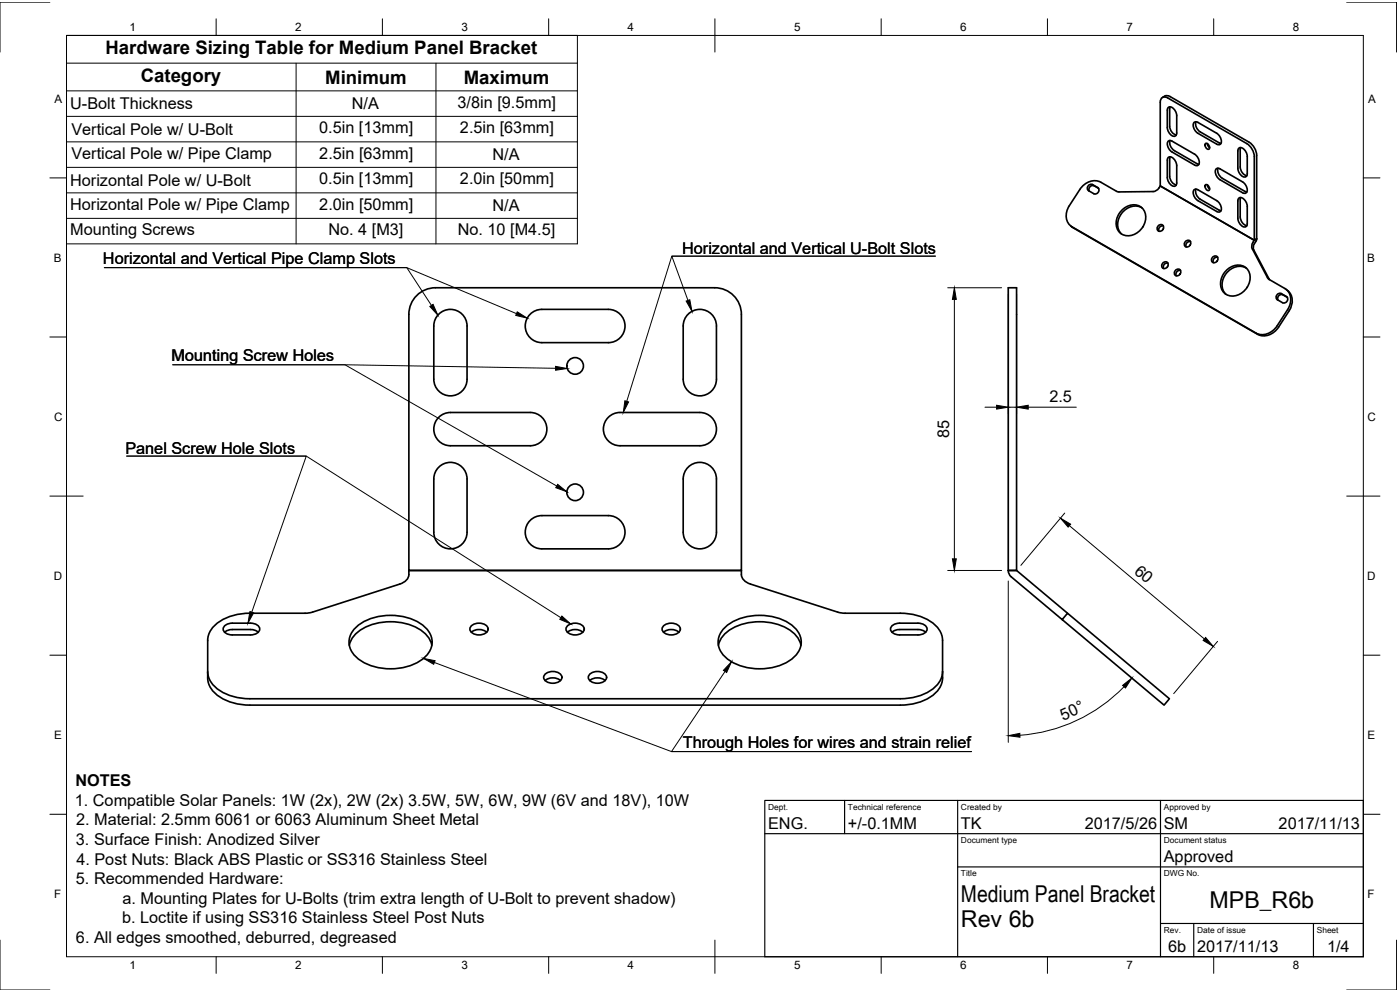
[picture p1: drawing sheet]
<svg xmlns="http://www.w3.org/2000/svg" width="420mm" height="297mm" viewBox="0 0 420 297" stroke-linecap="round" stroke-linejoin="round" font-family="sans-serif">
<!-- layer: Visible -->
<g fill="none" stroke="#000" stroke-width=".5">
<path d="M348.7 29.4l-.5 1.3v25.1l28.2 16.3-.6 1-.1 1.2 4.7 9 .5 .6 4.7 2.7a4.3 4.3 0 0 1 .8 6.3l-3.1 4.9a5 5 0 0 1-6.3 2.1l-55.3-31.8a4.3 4.3 0 0 1-.8-6.4l3.2-4.8a5 5 0 0 1 6.3-2.2l4.7 2.7 .7 .2 10.6-.2 1.1-.6 .7-1 28.2 16.3 .7-.4-.7 .4v-25.1l-.2-1.3-.6-1.2-1.4-1.4-23.7-13.7a1.48 1.48 0 0 0-1.8 0zM348.9 29.2a1.81 1.81 0 0 1 2.3-.2l23.7 13.7 1.4 1.4 .6 1.2 .2 1.3v25.1M350.6 32.3a1.78 1.78 0 0 1 2.4 1.5l.1 .9v5.2a.95 .95 0 0 1-.6 1 .95 .95 0 0 1-1.1-.5l-.9-1.2-.2-.9v-5.2zM351.2 32.1l-.2 5.8a2.86 2.86 0 0 0 2 2.6M358.4 36.7l.7-.2 .4 .2 5.6 3.3a2.6 2.6 0 0 1 1.2 3.2l-.7 .2-.5-.2-5.6-3.2a2.6 2.6 0 0 1-1.1-3.3zM358.9 36.5a2.8 2.8 0 0 0 1.3 3.1l6.2 3.4M326.8 55.5l.7-.2 1.9 1a1.12 1.12 0 0 1 .2 1.4 1.12 1.12 0 0 1-1.3 .4l-1.6-.9a1.02 1.02 0 0 1 .1-1.7zM329.7 56.5l-1.4-.8a1.16 1.16 0 0 0-1.2 .4 1.16 1.16 0 0 0-.2 1.2M350.6 47.2a1.78 1.78 0 0 1 2.4 1.5l.1 1v5.2a.95 .95 0 0 1-.6 1 .95 .95 0 0 1-1.1-.5l-.9-1.2-.2-.9v-5.2zM350.6 42.4l.7-.2 .4 .1 6.8 4a2.6 2.6 0 0 1 1.2 3.2l-.7 .2-.5-.2-6.8-3.9a2.6 2.6 0 0 1-1.1-3.2zM351.2 47l-.2 5.9a2.86 2.86 0 0 0 2 2.6M351.2 42.2a2.8 2.8 0 0 0 1.2 3l7.4 4.1"/>
<path d="M358.4 56.9l.7-.1 .4 .1 5.6 3.3a2.6 2.6 0 0 1 1.2 3.2l-.7 .2-.5-.1-5.6-3.3a2.6 2.6 0 0 1-1.1-3.3zM358.9 56.7a2.8 2.8 0 0 0 1.3 3.1l6.2 3.4M361.8 43a1.15 1.15 0 0 1 1 1.8 1.15 1.15 0 0 1-1-1.8zM361.8 55.4a1.15 1.15 0 0 1 1 1.7 1.15 1.15 0 0 1-1-1.7zM362.3 43.1l.2 .7 .5 .5M362.3 55.5l.2 .7 .5 .5M365 50.7l.7-.2 .4 .2 6.8 3.9a2.6 2.6 0 0 1 1.1 3.2l-.6 .2-.5-.2-6.8-3.9a2.6 2.6 0 0 1-1.1-3.2zM365.6 50.5a2.8 2.8 0 0 0 1.2 3l7.4 4.1M371.8 59.5a1.78 1.78 0 0 1 2.3 1.5l.2 .9v5.2a.95 .95 0 0 1-.6 1 .95 .95 0 0 1-1.2-.4l-.8-1.3-.2-.9v-5.2zM371.8 44.5a1.78 1.78 0 0 1 2.3 1.5l.2 .9v5.2a.95 .95 0 0 1-.6 1 .95 .95 0 0 1-1.2-.4l-.8-1.3-.2-.9v-5.2zM372.3 59.3l-.1 5.8a2.86 2.86 0 0 0 2 2.6M372.3 44.3l-.1 5.8a2.86 2.86 0 0 0 2 2.6"/>
<path d="M321.3 67.8l56.1 32.5a4.9 4.9 0 0 0 6.3-2.2l3.2-4.9a4.5 4.5 0 0 0-.9-6.4M336.4 63.3a4.2 4.2 0 0 1 7.1 .2 5.5 5.5 0 0 1-6.1 7.1 4.2 4.2 0 0 1-1.5-6.5zM342.7 62.4a5.2 5.2 0 0 0-7.3 4.5 4 4 0 0 0 1.1 3.3M347.8 67.6a.92 .92 0 0 1 1.4 .2 .92 .92 0 0 1-.5 1.4 .92 .92 0 0 1-1.4-.2 .92 .92 0 0 1 .5-1.4zM349.1 67.8a1.2 1.2 0 0 0-1.3 1.6M349.1 78.8a.92 .92 0 0 1 1.4 .2 .92 .92 0 0 1-.4 1.3 .92 .92 0 0 1-1.4-.2 .92 .92 0 0 1 .4-1.3zM350.5 78.9a1.2 1.2 0 0 0-1.3 1.7M355.9 72.3a.92 .92 0 0 1 1.4 .2 .92 .92 0 0 1-.4 1.4 .92 .92 0 0 1-1.4-.2 .92 .92 0 0 1 .4-1.4zM357.3 72.5a1.2 1.2 0 0 0-1.3 1.6M364.1 77a.92 .92 0 0 1 1.4 .2 .92 .92 0 0 1-.5 1.4 .92 .92 0 0 1-1.4-.2 .92 .92 0 0 1 .5-1.4zM365.4 77.2a1.2 1.2 0 0 0-1.3 1.6M377.1 71.7l-.8 1.8-.1 1.2 4.8 9.2"/>
<path d="M125 88.7a8 8 0 0 1 5.7-2.4h83.8a8 8 0 0 1 8 8v76.9h-99.8v-76.9a8 8 0 0 1 2.3-5.6zM132 94a5 5 0 0 1 5.3-.7 5 5 0 0 1 2.9 4.5v16a5 5 0 0 1-5 5 5 5 0 0 1-5-5v-16a5 5 0 0 1 1.8-3.8zM158.8 94.6a5 5 0 0 1 3.8-1.8h20a5 5 0 0 1 5 5 5 5 0 0 1-5 5h-20a5 5 0 0 1-4.5-2.9 5 5 0 0 1 .7-5.3zM206.8 94a5 5 0 0 1 5.3-.7 5 5 0 0 1 2.9 4.5v16a5 5 0 0 1-5 5 5 5 0 0 1-5-5v-16a5 5 0 0 1 1.8-3.8zM302.6 86.3h2.5v84.9h-2.5zM352.9 81a.92 .92 0 0 1 1.4 .2 .92 .92 0 0 1-.4 1.3 .92 .92 0 0 1-1.4-.2 .92 .92 0 0 1 .4-1.3zM354.3 81.1a1.2 1.2 0 0 0-1.3 1.6M367.8 81.4a4.2 4.2 0 0 1 7.1 .2 5.5 5.5 0 0 1-6.2 7.1 4.2 4.2 0 0 1-1.5-6.6zM374.1 80.5a5.2 5.2 0 0 0-7.3 4.5 4 4 0 0 0 1.1 3.3M383.5 88.2l.7-.2 1.9 1a1.12 1.12 0 0 1 .2 1.4 1.12 1.12 0 0 1-1.4 .4l-1.5-.9a1.02 1.02 0 0 1 .1-1.7zM386.3 89.2l-1.3-.8a1.16 1.16 0 0 0-1.3 .4 1.16 1.16 0 0 0-.2 1.2M132 124.9a5 5 0 0 1 3.2-1.1h23.9a5 5 0 0 1 5 5 5 5 0 0 1-5 4.9h-23.9a5 5 0 0 1-4.7-3.2 5 5 0 0 1 1.5-5.6z"/>
<path d="M182.3 125.5a5 5 0 0 1 3.8-1.7h23.9a5 5 0 0 1 5 5 5 5 0 0 1-5 4.9h-23.9a5 5 0 0 1-4.6-2.8 5 5 0 0 1 .8-5.4zM131.4 140.5a5 5 0 0 1 5.5-1.5 5 5 0 0 1 3.3 4.7v16a5 5 0 0 1-5 5 5 5 0 0 1-5-5v-16a5 5 0 0 1 1.2-3.2zM158.8 156.5a5 5 0 0 1 3.8-1.8h20a5 5 0 0 1 5 5 5 5 0 0 1-5 5h-20a5 5 0 0 1-4.5-2.9 5 5 0 0 1 .7-5.3zM206.2 140.5a5 5 0 0 1 5.5-1.5 5 5 0 0 1 3.3 4.7v16a5 5 0 0 1-5 5 5 5 0 0 1-5-5v-16a5 5 0 0 1 1.2-3.2zM302.6 171.2h2.5l15.3 12.8M302.6 171.2l.1 .8a4.9 4.9 0 0 0 2.2 2.3l44.5 37.3 1.6-1.9-30.6-25.7-1.6 1.9M64.6 187.5a15.6 15.6 0 0 1 10.4-3.5l18-.1 26.9-8.6a3.4 3.4 0 0 0 2.8-4.1h99.8a3.4 3.4 0 0 0 2.8 4.1l26.9 8.6 18 .1a13.8 13.8 0 0 1 11.8 5.2l.8 1.9 .1 1v11.3a7.9 7.9 0 0 1-5.5 6.7 17.6 17.6 0 0 1-7.2 1.5h-195.2a13.8 13.8 0 0 1-11.8-5.2 7.4 7.4 0 0 1-.9-4.9v-9.4a6.2 6.2 0 0 1 2.3-4.6zM67.3 187.8a3.3 3.3 0 0 1 2.4-.8h5.5a2.18 2.18 0 0 1 2.7 2.2 2.71 2.71 0 0 1-2.7 1.3h-5.5a2.18 2.18 0 0 1-2.6-2.2zM67.4 189.7l.8-.5 1-.3h6l1.1 .1 1.2 .7M104.8 193.6a9.9 9.9 0 0 1 8.2-6.6 16.5 16.5 0 0 1 14.7 3.2 6.5 6.5 0 0 1 1.9 3.4M107 188.1a17 17 0 0 1 20.5 0 6 6 0 0 1-1 9.9 17.2 17.2 0 0 1-19.5-.8 5.8 5.8 0 0 1 0-9.1zM141.4 187.8a3.5 3.5 0 0 1 5 .5 1.83 1.83 0 0 1-1.9 2.1 2.81 2.81 0 0 1-3.5-1.7z"/>
<path d="M141.5 189.7a3.7 3.7 0 0 1 4.6 0M170.2 187.8a3.5 3.5 0 0 1 5 .5 1.83 1.83 0 0 1-1.9 2.1 2.81 2.81 0 0 1-3.4-1.7zM170.3 189.7a3.7 3.7 0 0 1 4.6 0M199.1 187.8a3.5 3.5 0 0 1 5 .5 1.83 1.83 0 0 1-1.9 2.1 2.81 2.81 0 0 1-3.5-1.7zM199.1 189.7a3.7 3.7 0 0 1 4.7 0M215.6 193.6a9.9 9.9 0 0 1 8.2-6.6 16.5 16.5 0 0 1 14.7 3.2 6.5 6.5 0 0 1 1.9 3.4M217.7 188.1a17 17 0 0 1 20.5 0 6 6 0 0 1-.9 9.9 17.2 17.2 0 0 1-19.6-.8 5.8 5.8 0 0 1 0-9.1zM267.6 187.8a3.3 3.3 0 0 1 2.4-.8h5.5a2.18 2.18 0 0 1 2.6 2.2 2.71 2.71 0 0 1-2.6 1.3h-5.5a2.18 2.18 0 0 1-2.6-2.2zM267.7 189.7l.8-.5 1-.3h6l1.1 .1 1.2 .7M62.3 201.5a7.9 7.9 0 0 0 5.5 6.7 17.6 17.6 0 0 0 7.2 1.5h195.2a13.8 13.8 0 0 0 11.8-5.3l.8-1.9 .1-1M163.5 202.3a3.5 3.5 0 0 1 5 .5 1.83 1.83 0 0 1-1.9 2.1 2.81 2.81 0 0 1-3.4-1.7zM163.6 204.2a3.7 3.7 0 0 1 4.6 0"/>
<path d="M176.9 202.3a3.5 3.5 0 0 1 5 .5 1.83 1.83 0 0 1-1.9 2.1 2.81 2.81 0 0 1-3.4-1.7zM177 204.2a3.7 3.7 0 0 1 4.6 0"/>
<circle cx="172.6" cy="109.8" r="2.5"/>
<circle cx="172.6" cy="147.7" r="2.5"/>
</g>
<!-- layer: Border -->
<g fill="none" stroke="#000" stroke-width=".3">
<path d="M15 .7h-15v14.9M20 10.6h389.2v276.5h-389.2zM64.9 5.6v5M114.8 5.6v5M164.7 5.6v5M214.6 5.6v10M264.5 5.6v5M314.3 5.6v5M364.2 5.6v5M404.2 .7h14.9v14.9M15 53.4h5M409.2 53.4h4.9"/>
<path d="M15 101.1h5M409.2 101.1h4.9M15 148.8h9.9M404.2 148.8h9.9M15 196.6h5M409.2 196.6h4.9M15 244.3h5M409.2 244.3h4.9M0 282.1v14.9h15M64.9 287.1v4.9M114.8 287.1v4.9M164.7 287.1v4.9"/>
<path d="M214.6 282.1v9.9M264.5 287.1v4.9M314.3 287.1v4.9M364.2 287.1v4.9M419.1 282.1v14.9h-14.9"/>
</g>
<!-- layer: TitleBlock -->
<path d="M229.5 240.2h179.7v46.9h-179.7zM229.5 250.1h179.7M253.5 240.2v9.9M287.4 240.2v46.9M348.3 240.2v46.9M287.4 260.1h121.8M348.3 277.1h60.9M358.3 277.1v10M394.2 277.1v10" fill="none" stroke="#000" stroke-width=".35"/>
<!-- layer: Annotations -->
<g fill="none" stroke="#000" stroke-width=".3">
<path d="M20 10.6h153.3v62.6h-153.3zM20 18.9h153.3M88.9 18.9v54.3M130.8 18.9v54.3M20 27.3h153.3M20 34.9h153.3M20 42.6h153.3M20 50.2h153.3M20 57.9h153.3M20 65.5h153.3M129.5 91.6l-7.4-11.3h-90.8h90.8l32.9 13.8M206.5 90.1l-4.9-13.2h79.1h-79.1l-13.5 43.5"/>
<path d="M51.8 109.4h51.7l63.6 36.4M51.9 109.4h51.8l63 1.1M75.6 183.7l16.3-46.9h-53.9h53.9l76.4 48.5M130.4 198.8l71.1 26.7h90.1h-90.1l16.1-24"/>
</g>
<path d="M129 92l1-.7 1.4 3.3zM155.2 93.6l3 1.9-3.4-.9zM205.9 90.3l1.1-.4 .7 3.5zM166.7 109.9l3.5 .7-3.5 .5zM187.5 120.3l1.1 .3-1.5 3.2zM167.4 145.3l2.7 2.3-3.3-1.3zM75 183.5l1.1 .4-1.7 3.1zM127.1 197.5l3.5 .7-.4 1.1zM168.6 184.8l2.7 2.4-3.3-1.4zM219.5 198.5l-1.4 3.3-1-.7z" fill="#000" stroke="#000" stroke-width=".3"/>
<!-- layer: Dimensions -->
<g fill="none" stroke="#000" stroke-width=".3">
<path d="M284.4 86.3h16.2M286.4 89.8v77.9M302.6 88.3v35.9M305.1 88.3v35.9M295.6 122.2h3.5M302.6 122.2h2.5M308.6 122.2h14.4M319.5 153.9l-13.1 15.7M320.9 157.7l40.5 34M284.4 171.2h16.2M302.6 174.3v48.4M365.4 192.4l-13.2 15.7"/>
<path d="M337.3 206a48.4 48.4 0 0 1-31.2 14.6"/>
</g>
<path d="M286.4 86.3l.6 3.5h-1.2zM299.1 121.6l3.5 .6-3.5 .6zM305.1 122.2l3.5-.6v1.2zM318.3 155.5l3 1.8-.7 .9zM285.8 167.7h1.2l-.6 3.5zM361.8 191.3l2.3 2.7-3-1.8zM336.9 205.6l2.8-2.2-1.9 3zM302.6 220.7l3.5-.7v1.2z" fill="#000" stroke="#000" stroke-width=".3"/>
<g font-size="7">
<text x="288.4" y="270.6">Medium Panel Bracket</text>
<text x="363" y="272.6">MPB_R6b</text>
<text x="288.4" y="278.1">Rev 6b</text>
</g>
<g font-size="5.6">
<text x="31.7" y="16.2">Hardware Sizing Table for Medium Panel Bracket</text>
<text x="42.2" y="24.5">Category</text>
<text x="97.6" y="25.1">Minimum</text>
<text x="139.2" y="25.1">Maximum</text>
</g>
<g font-size="4.9">
<text x="21.1" y="32.8">U-Bolt Thickness</text>
<text x="105.6" y="32.8">N/A</text>
<text x="137.3" y="32.4">3/8in [9.5mm]</text>
<text x="21.4" y="40.5">Vertical Pole w/ U-Bolt</text>
<text x="95.8" y="40">0.5in [13mm]</text>
<text x="138" y="40">2.5in [63mm]</text>
<text x="21.4" y="47.7">Vertical Pole w/ Pipe Clamp</text>
<text x="95.8" y="47.7">2.5in [63mm]</text>
<text x="147.8" y="48.1">N/A</text>
<text x="21.1" y="55.8">Horizontal Pole w/ U-Bolt</text>
<text x="95.8" y="55.3">0.5in [13mm]</text>
<text x="138" y="55.3">2.0in [50mm]</text>
<text x="21.1" y="63">Horizontal Pole w/ Pipe Clamp</text>
<text x="95.8" y="63">2.0in [50mm]</text>
<text x="147.8" y="63.4">N/A</text>
<text x="21.1" y="70.6">Mounting Screws</text>
<text x="98.6" y="70.6">No. 4 [M3]</text>
<text x="137.4" y="70.6">No. 10 [M4.5]</text>
<text x="204.7" y="76.2">Horizontal and Vertical U-Bolt Slots</text>
<text x="30.9" y="79.3">Horizontal and Vertical Pipe Clamp Slots</text>
<text x="51.4" y="108.4">Mounting Screw Holes</text>
<text x="314.9" y="120.6">2.5</text>
<text x="284.9" y="131.5" transform="rotate(-90 284.9 131.5)">85</text>
<text x="37.6" y="136.1">Panel Screw Hole Slots</text>
<text x="340.1" y="171.8" transform="rotate(40 340.1 171.8)">60</text>
<text x="319.1" y="216.3" transform="rotate(-25 319.1 216.3)">50°</text>
<text x="204.9" y="224.5">Through Holes for wires and strain relief</text>
<text x="22.6" y="235.9">NOTES</text>
<text x="22.5" y="241.7">1. Compatible Solar Panels: 1W (2x), 2W (2x) 3.5W, 5W, 6W, 9W (6V and 18V), 10W</text>
<text x="22.8" y="247.6">2. Material: 2.5mm 6061 or 6063 Aluminum Sheet Metal</text>
<text x="230.5" y="248.6">ENG.</text>
<text x="254.5" y="248.6">+/-0.1MM</text>
<text x="288.4" y="248.6">TK</text>
<text x="325.6" y="248.6">2017/5/26</text>
<text x="349.3" y="248.6">SM</text>
<text x="383.7" y="248.6">2017/11/13</text>
<text x="22.8" y="253.5">3. Surface Finish: Anodized Silver</text>
<text x="22.9" y="259.4">4. Post Nuts: Black ABS Plastic or SS316 Stainless Steel</text>
<text x="349.3" y="258.6">Approved</text>
<text x="22.8" y="265.2">5. Recommended Hardware:</text>
<text x="36.8" y="271.1">a. Mounting Plates for U-Bolts (trim extra length of U-Bolt to prevent shadow)</text>
<text x="36.6" y="277">b. Loctite if using SS316 Stainless Steel Post Nuts</text>
<text x="22.8" y="282.8">6. All edges smoothed, deburred, degreased</text>
<text x="350.6" y="285.7">6b</text>
<text x="359.3" y="285.6">2017/11/13</text>
<text x="398.3" y="285.7">1/4</text>
</g>
<g font-size="3.5">
<text x="38.9" y="9.4">1</text>
<text x="88.6" y="9.4">2</text>
<text x="138.5" y="9.4">3</text>
<text x="188.4" y="9.4">4</text>
<text x="238.3" y="9.4">5</text>
<text x="288.2" y="9.4">6</text>
<text x="338.1" y="9.4">7</text>
<text x="388" y="9.4">8</text>
<text x="16.4" y="30.8">A</text>
<text x="410.6" y="30.8">A</text>
<text x="16.2" y="78.5">B</text>
<text x="410.3" y="78.5">B</text>
<text x="16.2" y="126.2">C</text>
<text x="410.4" y="126.2">C</text>
<text x="16.2" y="174">D</text>
<text x="410.3" y="174">D</text>
<text x="16.2" y="221.7">E</text>
<text x="410.4" y="221.7">E</text>
<text x="16.2" y="269.4">F</text>
<text x="410.4" y="269.4">F</text>
<text x="38.9" y="290.8">1</text>
<text x="88.6" y="290.8">2</text>
<text x="138.5" y="290.8">3</text>
<text x="188.4" y="290.8">4</text>
<text x="238.3" y="290.8">5</text>
<text x="288.2" y="290.8">6</text>
<text x="338.1" y="290.8">7</text>
<text x="388" y="290.8">8</text>
</g>
<g font-size="2.5">
<text x="230.5" y="243">Dept.</text>
<text x="254.5" y="243">Technical reference</text>
<text x="288.4" y="243">Created by</text>
<text x="349.3" y="243">Approved by</text>
<text x="288.4" y="252.9">Document type</text>
<text x="349.3" y="252.9">Document status</text>
<text x="288.4" y="262.9">Title</text>
<text x="349.3" y="262.9">DWG No.</text>
<text x="349.3" y="279.9">Rev.</text>
<text x="359.3" y="279.9">Date of issue</text>
<text x="395.2" y="279.9">Sheet</text>
</g>
</svg>
